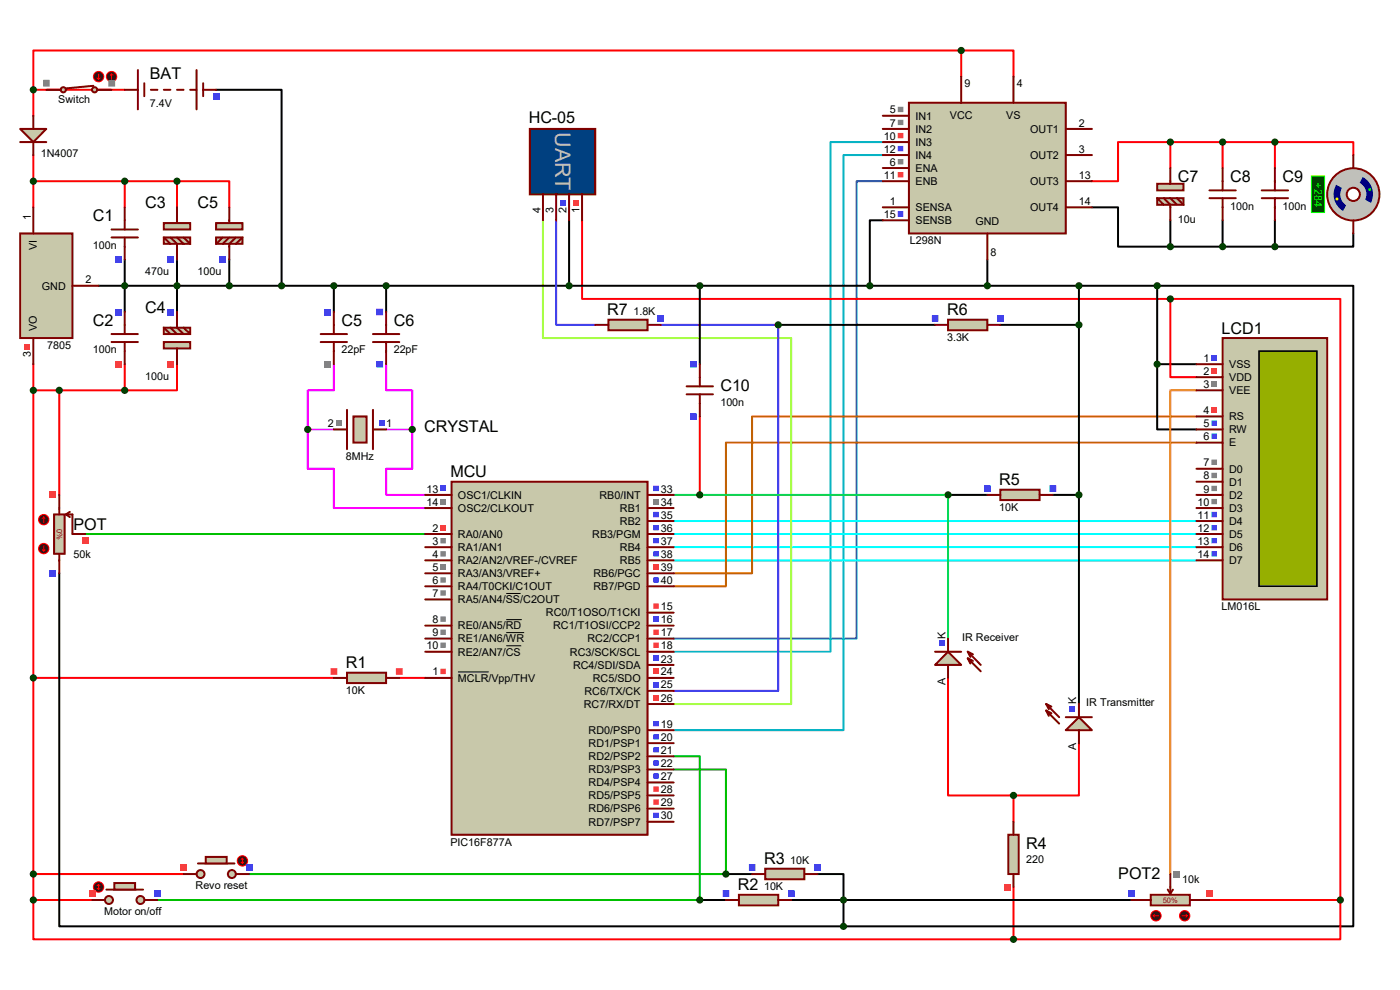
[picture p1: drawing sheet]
<svg xmlns="http://www.w3.org/2000/svg" width="297mm" height="210mm" viewBox="0 0 297 210" stroke-linecap="round" stroke-linejoin="round" font-family="sans-serif">
<g fill="none" stroke="#000" stroke-width=".42">
<path d="M45.8 19h13.9v41.6M26.5 55.1v11.1M37.5 55.1v11.1M48.6 55.1v5.5M120.7 46.7v13.9M187.3 46.7h-2.8v13.9M209.5 55.1v5.5M231.6 44h5.6v8.3h11.1M248.3 46.7v5.6M248.3 52.3h22.2M259.4 46.7v5.6M270.5 46.7v5.6"/>
<path d="M287.1 49.5v2.8h-16.6M20.9 60.6h224.6M70.8 60.6v5.6M81.9 60.6v5.6M148.5 60.6v16.7M165.1 68.9h33.3M212.2 68.9h16.7M228.9 60.6v88.8M245.5 77.3v13.8h8.3M245.5 60.6h41.6v135.9h-108.2M245.5 77.3h8.3M245.5 60.6v16.7"/>
<path d="M201.1 105h8.4M223.3 105h5.6M12.6 121.6v74.9h166.3M148.5 190.9h5.5M154 185.4h5.6M167.9 190.9h72.1M173.4 185.4h5.5v11.1"/>
</g>
<g fill="none" stroke="#f00" stroke-width=".42">
<path d="M7.1 19v5.6M7.1 19h19.4M203.9 10.7h11.1v5.6M203.9 10.7h-196.8v8.3M203.9 10.7v5.6M7.1 32.9v11.1M7.1 38.4h30.4M26.5 38.4v5.6M37.5 38.4h11.1v5.6M37.5 38.4v5.6M248.3 30.1h-11.1v8.3h-5.6M248.3 30.1v5.5"/>
<path d="M248.3 30.1h22.2M259.4 30.1v5.5M270.5 30.1h16.6v2.8M270.5 30.1v5.5M123.5 46.7v16.7h124.8M7.1 77.3v113.6M26.5 77.3v5.5M37.5 77.3v5.5h-11M248.3 63.4v16.6h5.5M248.3 63.4h36.1v127.5M7.1 82.8h19.4M12.6 82.8v22.2"/>
<path d="M148.5 88.3v16.7M7.1 143.8h63.7M84.7 143.8h5.5M201.1 143.8v24.9h13.9M228.9 157.6v11.1h-13.9M215 168.7v5.6M7.1 190.9v8.4h207.9M7.1 190.9h12.4M7.1 185.4h31.8M215 188.2v11.1M256.6 190.9h27.8M284.4 190.9v8.4h-69.4"/>
</g>
<path d="M187.3 38.4h-5.6v97.1h-38.8" fill="none" stroke="#1d5bc5" stroke-width=".42"/>
<path d="M187.3 30.1h-11.1v108.2h-33.3M187.3 32.9h-8.4v122h-36" fill="none" stroke="#01b1c5" stroke-width=".42"/>
<path d="M70.8 77.3v5.5h-5.5v8.3M81.9 77.3v5.5h5.6v8.3M65.3 91.1v8.3h5.5v8.4h19.4M65.3 91.1h5.5M81.9 91.1h5.6M87.5 91.1v8.3h-5.6v5.6h8.3" fill="none" stroke="#f0f" stroke-width=".42"/>
<path d="M18.2 113.3h72M142.9 160.4h5.6v30.5h-115.1M142.9 163.2h11.1v22.2h-101.2" fill="none" stroke="#00c000" stroke-width=".42"/>
<path d="M142.9 118.9h110.9M142.9 116.1h110.9M142.9 113.3h110.9M142.9 110.5h110.9" fill="none" stroke="#0ff" stroke-width=".42"/>
<path d="M253.8 93.9h-99.8v30.5h-11.1M253.8 88.3h-94.2v33.3h-16.7" fill="none" stroke="#c06000" stroke-width=".42"/>
<path d="M253.8 82.8h-5.5v102.6" fill="none" stroke="#ff8000" stroke-width=".42"/>
<path d="M115.2 46.7v25h52.7v77.7h-25" fill="none" stroke="#a3fe3d" stroke-width=".42"/>
<path d="M142.9 105h58.2v30.5" fill="none" stroke="#07d15e" stroke-width=".42"/>
<path d="M118 46.7v22.2h8.3M140.2 68.9h24.9v77.7h-22.2" fill="none" stroke="#7e09ea" stroke-width=".42"/>
<path d="M95.8 102.2h41.6v74.9h-41.6z" fill="#c8c8aa" stroke="#800000" stroke-width=".42"/>
<g fill="none" stroke="#800000" stroke-width=".42">
<path d="M90.2 113.3h5.6M90.2 116.1h5.6M90.2 118.9h5.6M90.2 105h5.6M90.2 107.8h5.6M137.4 113.3h5.5M137.4 116.1h5.5M137.4 118.9h5.5M137.4 105h5.5M137.4 107.8h5.5M137.4 110.5h5.5M90.2 124.4h5.6"/>
<path d="M90.2 127.2h5.6M90.2 132.7h5.6M90.2 135.5h5.6M90.2 138.3h5.6M90.2 121.6h5.6M137.4 124.4h5.5M137.4 132.7h5.5M137.4 135.5h5.5M137.4 138.3h5.5M137.4 121.6h5.5M137.4 130h5.5M90.2 143.8h5.6"/>
<path d="M137.4 154.9h5.5M137.4 157.6h5.5M137.4 149.4h5.5M137.4 146.6h5.5M137.4 143.8h5.5M137.4 141.1h5.5M137.4 174.3h5.5M137.4 171.5h5.5M137.4 168.7h5.5M137.4 166h5.5M137.4 163.2h5.5M137.4 160.4h5.5"/>
</g>
<path d="M107.4 125.9h3M107.4 131.4h3.3M107.4 134.2h3.8M107.4 137h3.2M97.2 142.5h6.5" fill="none" stroke="#000" stroke-width=".21"/>
<path d="M93.4 111.4h1.2v1.1h-1.2z" fill="#ff4040"/>
<path d="M93.4 114.1h1.2v1.2h-1.2zM93.4 116.9h1.2v1.2h-1.2zM93.4 122.5h1.2v1.1h-1.2zM93.4 125.2h1.2v1.2h-1.2zM93.4 130.8h1.2v1.1h-1.2zM93.4 133.6h1.2v1.1h-1.2zM93.4 136.3h1.2v1.2h-1.2z" fill-rule="evenodd" fill="#808080"/>
<path d="M93.4 103h1.2v1.2h-1.2z" fill="#4040ff"/>
<path d="M93.4 105.8h1.2v1.2h-1.2z" fill="#808080"/>
<path d="M138.6 130.8h1.2v1.1h-1.2z" fill="#4040ff"/>
<path d="M138.6 133.6h1.2v1.1h-1.2zM138.6 136.3h1.2v1.2h-1.2z" fill-rule="evenodd" fill="#ff4040"/>
<path d="M138.6 153h1.2v1.1h-1.2zM138.6 155.7h1.2v1.2h-1.2zM138.6 122.5h1.2v1.1h-1.2z" fill-rule="evenodd" fill="#4040ff"/>
<path d="M138.6 119.7h1.2v1.1h-1.2z" fill="#ff4040"/>
<path d="M138.6 116.9h1.2v1.2h-1.2zM138.6 114.1h1.2v1.2h-1.2zM138.6 111.4h1.2v1.1h-1.2zM138.6 108.6h1.2v1.1h-1.2z" fill-rule="evenodd" fill="#4040ff"/>
<path d="M138.6 105.8h1.2v1.2h-1.2z" fill="#808080"/>
<path d="M138.6 103h1.2v1.2h-1.2zM138.6 172.4h1.2v1.1h-1.2z" fill-rule="evenodd" fill="#4040ff"/>
<path d="M138.6 169.6h1.2v1.1h-1.2zM138.6 166.8h1.2v1.2h-1.2z" fill-rule="evenodd" fill="#ff4040"/>
<path d="M138.6 164h1.2v1.2h-1.2zM138.6 161.3h1.2v1.1h-1.2zM138.6 158.5h1.2v1.1h-1.2z" fill-rule="evenodd" fill="#4040ff"/>
<path d="M138.6 147.4h1.2v1.1h-1.2z" fill="#ff4040"/>
<path d="M138.6 144.7h1.2v1.1h-1.2z" fill="#4040ff"/>
<path d="M138.6 141.9h1.2v1.1h-1.2z" fill="#ff4040"/>
<path d="M138.6 139.1h1.2v1.2h-1.2z" fill="#4040ff"/>
<path d="M93.4 119.7h1.2v1.1h-1.2z" fill="#808080"/>
<path d="M138.6 128h1.2v1.2h-1.2zM93.4 141.9h1.2v1.1h-1.2z" fill-rule="evenodd" fill="#ff4040"/>
<path d="M4.3 49.5h11.1v22.2h-11.1z" fill="#c8c8aa" stroke="#800000" stroke-width=".42"/>
<path d="M7.1 44v5.5M7.1 71.7v5.6M15.4 60.6h5.5" fill="none" stroke="#800000" stroke-width=".42"/>
<path d="M5.1 72.9h1.2v1.2h-1.2z" fill="#ff4040"/>
<path d="M26.5 19h2.8M29.3 14.9v8.3M30.6 17.7v2.7M32 19h1.4M34.8 19h1.4M37.5 19h1.4M40.3 19h1.4M41.7 14.9v8.3M43.1 17.7v2.7M43.1 19h2.7" fill="none" stroke="#800000" stroke-width=".42"/>
<path d="M45.2 19.7h1.4v1.5h-1.4z" fill="#4040ff"/>
<path d="M4.3 27.3h5.5l-2.7 2.8z" fill="#c8c8aa" stroke="#800000" stroke-width=".42"/>
<path d="M4.3 30.1h5.5M7.1 24.6v2.7M7.1 30.1v2.8M23.7 48.7h5.6M23.7 50.4h5.6M26.5 44v4.7M26.5 50.4v4.7" fill="none" stroke="#800000" stroke-width=".42"/>
<path d="M24.4 54.4h1.4v1.4h-1.4z" fill="#4040ff"/>
<g fill="#c8c8aa" stroke="#800000" stroke-width=".42">
<path d="M45.8 47.3h5.6v1.4h-5.6z"/>
<path d="M45.8 50.4h5.6v1.3h-5.6z"/>
</g>
<path d="M47.2 50.4l-1.4 1.3M48.6 44v3.3M48.6 50.4l-1.4 1.3M50 50.4l-1.4 1.3v3.4M51.4 50.4l-1.4 1.3" fill="none" stroke="#800000" stroke-width=".42"/>
<path d="M46.6 54.4h1.4v1.4h-1.4z" fill="#4040ff"/>
<g fill="#004000" stroke="#004000" stroke-width=".42">
<circle cx="26.5" cy="60.6" r=".55"/>
<circle cx="26.5" cy="38.4" r=".55"/>
<circle cx="37.5" cy="60.6" r=".55"/>
</g>
<path d="M192.8 21.8h33.3v27.7h-33.3z" fill="#c8c8aa" stroke="#800000" stroke-width=".42"/>
<g fill="none" stroke="#800000" stroke-width=".42">
<path d="M203.9 16.3v5.5M215 16.3v5.5M187.3 24.6h5.5M187.3 27.3h5.5M187.3 35.6h5.5M187.3 32.9h5.5M187.3 38.4h5.5M187.3 30.1h5.5M226.1 27.3h5.5M226.1 32.9h5.5M226.1 38.4h5.5M187.3 44h5.5"/>
<path d="M187.3 46.7h5.5M209.5 49.5v5.6M226.1 44h5.5"/>
</g>
<path d="M190.5 22.6h1.1v1.2h-1.1zM190.5 25.4h1.1v1.1h-1.1zM190.5 33.7h1.1v1.2h-1.1z" fill-rule="evenodd" fill="#808080"/>
<path d="M190.5 36.5h1.1v1.1h-1.1zM190.5 28.2h1.1v1.1h-1.1z" fill-rule="evenodd" fill="#ff4040"/>
<path d="M190.5 30.9h1.1v1.2h-1.1zM190.5 44.8h1.1v1.2h-1.1z" fill-rule="evenodd" fill="#4040ff"/>
<path d="M73.6 142.7h8.3v2.2h-8.3z" fill="#c8c8aa" stroke="#800000" stroke-width=".42"/>
<path d="M70.8 143.8h2.8M81.9 143.8h2.8" fill="none" stroke="#800000" stroke-width=".42"/>
<path d="M70.1 141.7h1.4v1.5h-1.4zM84 141.7h1.4v1.5h-1.4z" fill-rule="evenodd" fill="#ff4040"/>
<circle cx="59.7" cy="60.6" r=".55" fill="#004000" stroke="#004000" stroke-width=".42"/>
<path d="M79.1 72.6h5.6M79.1 70.9h5.6M81.9 66.2v4.7M81.9 72.6v4.7" fill="none" stroke="#800000" stroke-width=".42"/>
<path d="M79.8 76.6h1.5v1.4h-1.5zM79.8 65.5h1.5v1.4h-1.5z" fill-rule="evenodd" fill="#4040ff"/>
<path d="M68 70.9h5.6M68 72.6h5.6M70.8 66.2v4.7M70.8 72.6v4.7" fill="none" stroke="#800000" stroke-width=".42"/>
<path d="M68.7 65.5h1.5v1.4h-1.5z" fill="#4040ff"/>
<path d="M68.7 76.6h1.5v1.4h-1.5z" fill="#808080"/>
<path d="M73.6 87v8.3M79.1 87v8.3" fill="none" stroke="#800000" stroke-width=".42"/>
<path d="M75 88.3h2.8v5.6h-2.8z" fill="#c8c8aa" stroke="#800000" stroke-width=".42"/>
<path d="M70.8 91.1h2.8M79.1 91.1h2.8" fill="none" stroke="#800000" stroke-width=".42"/>
<path d="M80.4 89.2h1.1v1.1h-1.1z" fill="#4040ff"/>
<path d="M71.2 89.2h1.2v1.1h-1.2z" fill="#808080"/>
<g fill="#004000" stroke="#004000" stroke-width=".42">
<circle cx="87.5" cy="91.1" r=".55"/>
<circle cx="65.3" cy="91.1" r=".55"/>
<circle cx="70.8" cy="60.6" r=".55"/>
<circle cx="81.9" cy="60.6" r=".55"/>
</g>
<path d="M11.5 109.1h2.2v8.4h-2.2z" fill="#c8c8aa" stroke="#800000" stroke-width=".42"/>
<path d="M12.6 105v4.1M12.6 117.5v4.1M14 109.1l.8 .6M14 109.1h1.4v4.2h2.8M14.8 108.6l-.8 .5" fill="none" stroke="#800000" stroke-width=".42"/>
<circle cx="9.3" cy="116.4" r="1.1" fill="#400000" stroke="#f00" stroke-width=".21"/>
<path d="M9 116.6l.3 .3M9.3 115.8v1.1M9.5 116.6l-.2 .3" fill="none" stroke="#f00" stroke-width=".21"/>
<circle cx="9.3" cy="110.2" r="1.1" fill="#400000" stroke="#f00" stroke-width=".21"/>
<path d="M9.3 109.7l-.3 .3M9.3 109.7l.2 .3M9.3 109.7v1.1" fill="none" stroke="#f00" stroke-width=".21"/>
<path d="M10.5 104.3h1.4v1.4h-1.4z" fill="#ff4040"/>
<path d="M10.5 120.9h1.4v1.4h-1.4z" fill="#4040ff"/>
<path d="M17.4 114h1.5v1.4h-1.5z" fill="#ff4040"/>
<path d="M259.4 71.7h22.2v55.5h-22.2z" fill="#c8c8aa" stroke="#800000" stroke-width=".42"/>
<path d="M267.1 74.5h12.3v49.9h-12.3z" fill="#324600" stroke="#000" stroke-width=".3"/>
<path d="M267.1 74.5h12.3v49.9h-12.3z" fill="#96af00" stroke="#000" stroke-width=".3"/>
<g fill="none" stroke="#800000" stroke-width=".42">
<path d="M253.8 77.3h5.6M253.8 99.4h5.6M253.8 93.9h5.6M253.8 91.1h5.6M253.8 88.3h5.6M253.8 80h5.6M253.8 82.8h5.6M253.8 118.9h5.6M253.8 116.1h5.6M253.8 113.3h5.6M253.8 110.5h5.6M253.8 107.8h5.6"/>
<path d="M253.8 105h5.6M253.8 102.2h5.6"/>
</g>
<path d="M257 116.9h1.2v1.2h-1.2zM257 114.1h1.2v1.2h-1.2zM257 111.4h1.2v1.1h-1.2zM257 108.6h1.2v1.1h-1.2z" fill-rule="evenodd" fill="#4040ff"/>
<path d="M257 105.8h1.2v1.2h-1.2zM257 103h1.2v1.2h-1.2zM257 100.3h1.2v1.1h-1.2zM257 97.5h1.2v1.1h-1.2z" fill-rule="evenodd" fill="#808080"/>
<path d="M257 91.9h1.2v1.2h-1.2zM257 89.2h1.2v1.1h-1.2z" fill-rule="evenodd" fill="#4040ff"/>
<path d="M257 86.4h1.2v1.1h-1.2z" fill="#ff4040"/>
<path d="M257 75.3h1.2v1.2h-1.2z" fill="#4040ff"/>
<path d="M257 78.1h1.2v1.1h-1.2z" fill="#ff4040"/>
<path d="M257 80.9h1.2v1.1h-1.2z" fill="#808080"/>
<g fill="#004000" stroke="#004000" stroke-width=".42">
<circle cx="209.5" cy="60.6" r=".55"/>
<circle cx="245.5" cy="77.3" r=".55"/>
<circle cx="7.1" cy="143.8" r=".55"/>
</g>
<path d="M244.1 189.8h8.3v2.3h-8.3z" fill="#c8c8aa" stroke="#800000" stroke-width=".42"/>
<path d="M240 190.9h4.1M247.7 188.7l.6 .9M248.3 185.4v4.2M248.8 188.7l-.5 .9M252.4 190.9h4.2" fill="none" stroke="#800000" stroke-width=".42"/>
<circle cx="251.3" cy="194.3" r="1.1" fill="#400000" stroke="#f00" stroke-width=".21"/>
<path d="M250.8 194.3h1.1M251.6 194l.3 .3M251.9 194.3l-.3 .3" fill="none" stroke="#f00" stroke-width=".21"/>
<circle cx="245.2" cy="194.3" r="1.1" fill="#400000" stroke="#f00" stroke-width=".21"/>
<path d="M244.7 194.3l.2 .3M244.7 194.3h1.1M244.9 194l-.2 .3" fill="none" stroke="#f00" stroke-width=".21"/>
<path d="M239.3 188.8h1.4v1.5h-1.4z" fill="#4040ff"/>
<path d="M255.9 188.8h1.4v1.5h-1.4z" fill="#ff4040"/>
<path d="M249 184.7h1.4v1.4h-1.4z" fill="#808080"/>
<g fill="#c8c8aa" stroke="#800000" stroke-width=".42">
<circle cx="49.2" cy="185.4" r=".85"/>
<circle cx="42.5" cy="185.4" r=".85"/>
</g>
<path d="M42 183.2h7.7" fill="none" stroke="#800000" stroke-width=".42"/>
<path d="M43.6 181.8h4.5v1.4h-4.5z" fill="#c8c8aa" stroke="#800000" stroke-width=".42"/>
<path d="M38.9 185.4h2.8M50 185.4h2.8" fill="none" stroke="#800000" stroke-width=".42"/>
<circle cx="51.4" cy="182.6" r="1.1" fill="#400000" stroke="#f00" stroke-width=".21"/>
<path d="M51.1 182.9l.3 .3M51.4 182.1v1.1M51.4 182.1l-.3 .2M51.4 182.1l.3 .2M51.7 182.9l-.3 .3" fill="none" stroke="#f00" stroke-width=".21"/>
<path d="M38.2 183.3h1.5v1.4h-1.5z" fill="#ff4040"/>
<path d="M52.1 183.3h1.5v1.4h-1.5z" fill="#4040ff"/>
<g fill="#c8c8aa" stroke="#800000" stroke-width=".42">
<circle cx="23.1" cy="190.9" r=".85"/>
<circle cx="29.8" cy="190.9" r=".85"/>
</g>
<path d="M22.6 188.7h7.8" fill="none" stroke="#800000" stroke-width=".42"/>
<path d="M24.3 187.3h4.4v1.4h-4.4z" fill="#c8c8aa" stroke="#800000" stroke-width=".42"/>
<path d="M19.5 190.9h2.8M30.6 190.9h2.8" fill="none" stroke="#800000" stroke-width=".42"/>
<circle cx="20.9" cy="188.2" r="1.1" fill="#400000" stroke="#f00" stroke-width=".21"/>
<path d="M20.6 188.5l.3 .2M20.9 187.6v1.1M20.9 187.6l.3 .3M20.9 187.6l-.3 .3M21.2 188.5l-.3 .2" fill="none" stroke="#f00" stroke-width=".21"/>
<path d="M32.7 188.8h1.4v1.5h-1.4z" fill="#4040ff"/>
<path d="M18.8 188.8h1.5v1.5h-1.5z" fill="#ff4040"/>
<path d="M156.8 189.8h8.3v2.3h-8.3z" fill="#c8c8aa" stroke="#800000" stroke-width=".42"/>
<path d="M154 190.9h2.8M165.1 190.9h2.8" fill="none" stroke="#800000" stroke-width=".42"/>
<path d="M153.3 188.8h1.4v1.5h-1.4zM167.2 188.8h1.4v1.5h-1.4z" fill-rule="evenodd" fill="#4040ff"/>
<path d="M162.3 184.3h8.3v2.2h-8.3z" fill="#c8c8aa" stroke="#800000" stroke-width=".42"/>
<path d="M159.6 185.4h2.7M170.6 185.4h2.8" fill="none" stroke="#800000" stroke-width=".42"/>
<path d="M158.9 183.3h1.4v1.4h-1.4zM172.7 183.3h1.5v1.4h-1.5z" fill-rule="evenodd" fill="#4040ff"/>
<g fill="#004000" stroke="#004000" stroke-width=".42">
<circle cx="7.1" cy="190.9" r=".55"/>
<circle cx="7.1" cy="185.4" r=".55"/>
<circle cx="148.5" cy="190.9" r=".55"/>
<circle cx="154" cy="185.4" r=".55"/>
<circle cx="178.9" cy="196.5" r=".55"/>
</g>
<path d="M259.4 35.6v4.8M270.5 35.6v4.8M256.6 42h5.6M256.6 40.4h5.6M259.4 42v4.7M267.7 42h5.6M267.7 40.4h5.6M270.5 42v4.7" fill="none" stroke="#800000" stroke-width=".42"/>
<g fill="#c8c8aa" stroke="#800000" stroke-width=".42">
<path d="M245.5 39h5.6v1.4h-5.6z"/>
<path d="M245.5 42h5.6v1.4h-5.6z"/>
</g>
<path d="M248.3 35.6v3.4M245.5 42l1.4 1.4M246.9 42l1.4 1.4v3.3M248.3 42l1.4 1.4M249.7 42l1.4 1.4" fill="none" stroke="#800000" stroke-width=".42"/>
<g fill="#004000" stroke="#004000" stroke-width=".42">
<circle cx="259.4" cy="30.1" r=".55"/>
<circle cx="259.4" cy="52.3" r=".55"/>
<circle cx="248.3" cy="30.1" r=".55"/>
<circle cx="248.3" cy="52.3" r=".55"/>
</g>
<path d="M226.1 154.9l2.8-2.8 2.7 2.8z" fill="#c8c8aa" stroke="#800000" stroke-width=".42"/>
<path d="M222 149.4l2.7 2.7M222 150.7l2.7 2.8M222 150.7l.5 1.1M222 150.7l1.1 .6M222 149.4l.5 1.1M222 149.4l1.1 .5M226.1 152.1h5.5M228.9 149.4v2.7M228.9 154.9v2.7" fill="none" stroke="#800000" stroke-width=".42"/>
<path d="M226.9 149.8h1.2v1.1h-1.2z" fill="#4040ff"/>
<path d="M201.1 138.3l2.8 2.8h-5.5z" fill="#c8c8aa" stroke="#800000" stroke-width=".42"/>
<path d="M198.4 138.3h5.5M201.1 135.5v2.8M205.3 138.3l2.8 2.8M205.3 139.7l2.8 2.7M205.3 139.7l.6 1.1M205.3 139.7l1.1 .5M205.3 138.3l.6 1.1M205.3 138.3l1.1 .5M201.1 141.1v2.7" fill="none" stroke="#800000" stroke-width=".42"/>
<path d="M199.2 135.9h1.2v1.2h-1.2z" fill="#4040ff"/>
<path d="M213.9 177.1h2.2v8.3h-2.2z" fill="#c8c8aa" stroke="#800000" stroke-width=".42"/>
<path d="M215 174.3v2.8M215 185.4v2.8" fill="none" stroke="#800000" stroke-width=".42"/>
<path d="M212.9 187.5h1.5v1.4h-1.5z" fill="#ff4040"/>
<path d="M212.2 103.9h8.4v2.2h-8.4z" fill="#c8c8aa" stroke="#800000" stroke-width=".42"/>
<path d="M209.5 105h2.7M220.6 105h2.7" fill="none" stroke="#800000" stroke-width=".42"/>
<path d="M222.6 102.9h1.5v1.5h-1.5zM208.8 102.9h1.4v1.5h-1.4z" fill-rule="evenodd" fill="#4040ff"/>
<path d="M112.4 27.3h13.9v13.9h-13.9z" fill="#004080" stroke="#800000" stroke-width=".42"/>
<path d="M115.2 41.2v5.5M118 41.2v5.5M120.7 41.2v5.5M123.5 41.2v5.5" fill="none" stroke="#800000" stroke-width=".42"/>
<path d="M121.6 42.5h1.1v1.1h-1.1z" fill="#ff4040"/>
<path d="M118.8 42.5h1.1v1.1h-1.1z" fill="#4040ff"/>
<g fill="#004000" stroke="#004000" stroke-width=".42">
<circle cx="201.1" cy="105" r=".55"/>
<circle cx="215" cy="168.7" r=".55"/>
<circle cx="215" cy="199.3" r=".55"/>
<circle cx="248.3" cy="63.4" r=".55"/>
<circle cx="120.7" cy="60.6" r=".55"/>
</g>
<path d="M201.1 67.8h8.4v2.3h-8.4z" fill="#c8c8aa" stroke="#800000" stroke-width=".42"/>
<path d="M198.4 68.9h2.7M209.5 68.9h2.7" fill="none" stroke="#800000" stroke-width=".42"/>
<path d="M211.5 66.8h1.5v1.5h-1.5zM197.7 66.8h1.4v1.5h-1.4z" fill-rule="evenodd" fill="#4040ff"/>
<path d="M129.1 67.8h8.3v2.3h-8.3z" fill="#c8c8aa" stroke="#800000" stroke-width=".42"/>
<path d="M126.3 68.9h2.8M137.4 68.9h2.8" fill="none" stroke="#800000" stroke-width=".42"/>
<path d="M139.4 66.8h1.5v1.5h-1.5z" fill="#4040ff"/>
<circle cx="165.1" cy="68.9" r=".55" fill="#004000" stroke="#004000" stroke-width=".42"/>
<path d="M148.5 77.3v4.7M145.7 83.7h5.6M145.7 82h5.6M148.5 83.7v4.6" fill="none" stroke="#800000" stroke-width=".42"/>
<path d="M146.4 87.7h1.4v1.4h-1.4zM146.4 76.6h1.4v1.4h-1.4z" fill-rule="evenodd" fill="#4040ff"/>
<g fill="#004000" stroke="#004000" stroke-width=".42">
<circle cx="148.5" cy="105" r=".55"/>
<circle cx="148.5" cy="60.6" r=".55"/>
<circle cx="228.9" cy="105" r=".55"/>
<circle cx="228.9" cy="60.6" r=".55"/>
<circle cx="228.9" cy="68.9" r=".55"/>
<circle cx="245.5" cy="60.6" r=".55"/>
<circle cx="284.4" cy="190.9" r=".55"/>
</g>
<g fill="#c8c8aa" stroke="#800000" stroke-width=".42">
<circle cx="20.1" cy="19" r=".55"/>
<circle cx="13.4" cy="19" r=".55"/>
</g>
<path d="M9.8 19h3.1M19.8 18.2l-5.8 .6M20.6 19h3.1" fill="none" stroke="#800000" stroke-width=".42"/>
<circle cx="20.9" cy="16.3" r="1.1" fill="#400000" stroke="#f00" stroke-width=".21"/>
<path d="M20.6 16.6l.3 .2M20.9 15.7v1.1M21.2 16.6l-.3 .2" fill="none" stroke="#f00" stroke-width=".21"/>
<circle cx="23.7" cy="16.3" r="1.1" fill="#400000" stroke="#f00" stroke-width=".21"/>
<path d="M23.7 15.7l-.3 .3M23.7 15.7l.3 .3M23.7 15.7v1.1" fill="none" stroke="#f00" stroke-width=".21"/>
<path d="M9.1 16.9h1.4v1.5h-1.4zM23 16.9h1.4v1.5h-1.4z" fill-rule="evenodd" fill="#808080"/>
<circle cx="178.9" cy="190.9" r=".55" fill="#004000" stroke="#004000" stroke-width=".42"/>
<circle cx="287.1" cy="41.2" r="5.5" fill="#c0c0c0" stroke="#800000" stroke-width=".42"/>
<circle cx="287.1" cy="41.2" r="1.4" fill="#fff" stroke="#800000" stroke-width=".42"/>
<path d="M284.4 38a4.1 4.1 0 0 1 4.7-.5l-.6 1.3a2.73 2.73 0 0 0-3.8 1.1l-1.2-.7z" fill="#c0c0c0" stroke="#c0c0c0" stroke-width=".42"/>
<g fill="#000080">
<path d="M289.1 37.5a4.1 4.1 0 0 1 1.6 5.7l-1.2-.7a2.73 2.73 0 0 0-1-3.7z"/>
<path d="M283.5 39.2l1.2 .7a2.73 2.73 0 0 0 1.1 3.7l-.7 1.3a4.1 4.1 0 0 1-1.6-5.7z"/>
</g>
<path d="M285.8 43.6a2.73 2.73 0 0 0 3.7-1.1l1.2 .7a4.1 4.1 0 0 1-5.6 1.7z" fill="#c0c0c0" stroke="#c0c0c0" stroke-width=".42"/>
<circle cx="283.6" cy="42.2" r=".31" fill="#ff0"/>
<circle cx="290.6" cy="40.2" r=".31" fill="#0f0"/>
<path d="M278.2 37.3h2.8v7.8h-2.8z" fill="#004000" stroke="#0f0" stroke-width=".21"/>
<path d="M287.1 32.9v2.7M287.1 46.7v2.8" fill="none" stroke="#800000" stroke-width=".42"/>
<g fill="#004000" stroke="#004000" stroke-width=".42">
<circle cx="270.5" cy="30.1" r=".55"/>
<circle cx="270.5" cy="52.3" r=".55"/>
<circle cx="184.5" cy="60.6" r=".55"/>
<circle cx="203.9" cy="10.7" r=".55"/>
</g>
<g fill="#c8c8aa" stroke="#800000" stroke-width=".42">
<path d="M34.8 72.6h5.5v1.3h-5.5z"/>
<path d="M34.8 69.5h5.5v1.4h-5.5z"/>
</g>
<path d="M34.8 69.5l1.4 1.4M36.2 69.5l1.3 1.4M37.5 66.2v3.3l1.4 1.4M37.5 73.9v3.4M38.9 69.5l1.4 1.4" fill="none" stroke="#800000" stroke-width=".42"/>
<path d="M35.5 76.6h1.4v1.4h-1.4z" fill="#ff4040"/>
<path d="M35.5 65.5h1.4v1.4h-1.4z" fill="#4040ff"/>
<circle cx="12.6" cy="82.8" r=".55" fill="#004000" stroke="#004000" stroke-width=".42"/>
<path d="M23.7 70.9h5.6M23.7 72.6h5.6M26.5 66.2v4.7M26.5 72.6v4.7" fill="none" stroke="#800000" stroke-width=".42"/>
<path d="M24.4 65.5h1.4v1.4h-1.4z" fill="#4040ff"/>
<path d="M24.4 76.6h1.4v1.4h-1.4z" fill="#ff4040"/>
<g fill="#004000" stroke="#004000" stroke-width=".42">
<circle cx="26.5" cy="82.8" r=".55"/>
<circle cx="48.6" cy="60.6" r=".55"/>
</g>
<g fill="#c8c8aa" stroke="#800000" stroke-width=".42">
<path d="M34.8 47.3h5.5v1.4h-5.5z"/>
<path d="M34.8 50.4h5.5v1.3h-5.5z"/>
</g>
<path d="M34.8 50.4l1.4 1.3M36.2 50.4l1.3 1.3v3.4M37.5 44v3.3M37.5 50.4l1.4 1.3M38.9 50.4l1.4 1.3" fill="none" stroke="#800000" stroke-width=".42"/>
<path d="M35.5 54.4h1.4v1.4h-1.4z" fill="#4040ff"/>
<g fill="#004000" stroke="#004000" stroke-width=".42">
<circle cx="37.5" cy="38.4" r=".55"/>
<circle cx="7.1" cy="38.4" r=".55"/>
<circle cx="7.1" cy="82.8" r=".55"/>
<circle cx="7.1" cy="19.1" r=".55"/>
</g>
<text font-size="4.6" fill="#c0c0c0" x="117.8" y="28.1" transform="rotate(90 117.8 28.1)">UART</text>
<g font-size="3.4">
<text x="31.8" y="16.7">BAT</text>
<text x="112.2" y="26.1">HC-05</text>
<text x="249.9" y="38.6">C7</text>
<text x="261" y="38.6">C8</text>
<text x="272.1" y="38.6">C9</text>
<text x="19.7" y="46.9">C1</text>
<text x="30.8" y="44.1">C3</text>
<text x="41.9" y="44.1">C5</text>
<text x="19.7" y="69.1">C2</text>
<text x="30.8" y="66.3">C4</text>
<text x="72.4" y="69.1">C5</text>
<text x="83.5" y="69.1">C6</text>
<text x="128.8" y="66.9">R7</text>
<text x="200.9" y="66.9">R6</text>
<text x="259.2" y="70.8">LCD1</text>
<text x="152.8" y="82.9">C10</text>
<text x="90" y="91.6">CRYSTAL</text>
<text x="95.5" y="101.3">MCU</text>
<text x="212" y="103">R5</text>
<text x="15.6" y="112.4">POT</text>
<text x="73.4" y="141.8">R1</text>
<text x="162.1" y="183.3">R3</text>
<text x="217.7" y="180">R4</text>
<text x="156.5" y="188.9">R2</text>
<text x="237.2" y="186.5">POT2</text>
</g>
<g font-size="2.3">
<text x="12.4" y="21.9">Switch</text>
<text x="31.8" y="22.7">7.4V</text>
<text x="204.6" y="18.5">9</text>
<text x="215.7" y="18.5">4</text>
<text x="187.5" y="29.6">10</text>
<text x="188.8" y="24">5</text>
<text x="188.8" y="26.8">7</text>
<text x="194.2" y="25.4">IN1</text>
<text x="194.2" y="28.2">IN2</text>
<text x="201.5" y="25.3">VCC</text>
<text x="213.5" y="25.3">VS</text>
<text x="218.6" y="28.2">OUT1</text>
<text x="228.9" y="26.8">2</text>
<text x="8.6" y="33.4">1N4007</text>
<text x="187.5" y="32.4">12</text>
<text x="188.8" y="35.1">6</text>
<text x="194.2" y="30.9">IN3</text>
<text x="194.2" y="33.7">IN4</text>
<text x="218.6" y="33.7">OUT2</text>
<text x="228.9" y="32.4">3</text>
<text x="187.5" y="37.9">11</text>
<text x="194.2" y="36.4">ENA</text>
<text x="194.2" y="39.2">ENB</text>
<text x="218.6" y="39.2">OUT3</text>
<text x="228.9" y="37.9">13</text>
<text x="6.5" y="46.7" transform="rotate(-90 6.5 46.7)">1</text>
<text x="114.6" y="45.3" transform="rotate(-90 114.6 45.3)">4</text>
<text x="117.4" y="45.3" transform="rotate(-90 117.4 45.3)">3</text>
<text x="120.2" y="45.3" transform="rotate(-90 120.2 45.3)">2</text>
<text x="122.9" y="45.3" transform="rotate(-90 122.9 45.3)">1</text>
<text x="187.5" y="46.2">15</text>
<text x="188.8" y="43.5">1</text>
<text x="194.2" y="44.8">SENSA</text>
<text x="194.2" y="47.5">SENSB</text>
<text x="206.9" y="47.6">GND</text>
<text x="218.6" y="44.8">OUT4</text>
<text x="228.9" y="43.5">14</text>
<text x="249.9" y="47.2">10u</text>
<text x="261" y="44.4">100n</text>
<text x="272.1" y="44.4">100n</text>
<text x="7.8" y="53.1" transform="rotate(-90 7.8 53.1)">VI</text>
<text x="19.7" y="52.8">100n</text>
<text x="193" y="51.8">L298N</text>
<text x="30.8" y="58.3">470u</text>
<text x="41.9" y="58.3">100u</text>
<text x="210.1" y="54.4">8</text>
<text x="8.9" y="61.4">GND</text>
<text x="18.2" y="60.1">2</text>
<text x="7.8" y="70.3" transform="rotate(-90 7.8 70.3)">VO</text>
<text x="134.4" y="66.8">1.8K</text>
<text x="6.5" y="75.8" transform="rotate(-90 6.5 75.8)">3</text>
<text x="10" y="74">7805</text>
<text x="19.7" y="75">100n</text>
<text x="72.4" y="75">22pF</text>
<text x="83.5" y="75">22pF</text>
<text x="200.9" y="72.3">3.3K</text>
<text x="255.3" y="76.8">1</text>
<text x="30.8" y="80.5">100u</text>
<text x="255.3" y="79.5">2</text>
<text x="255.3" y="82.3">3</text>
<text x="260.8" y="78.1">VSS</text>
<text x="260.8" y="80.8">VDD</text>
<text x="260.8" y="83.6">VEE</text>
<text x="152.8" y="86.1">100n</text>
<text x="255.3" y="87.8">4</text>
<text x="260.8" y="89.2">RS</text>
<text x="69.6" y="90.6">2</text>
<text x="81.9" y="90.6">1</text>
<text x="255.3" y="93.4">6</text>
<text x="255.3" y="90.6">5</text>
<text x="260.8" y="94.7">E</text>
<text x="260.8" y="91.9">RW</text>
<text x="73.4" y="97.6">8MHz</text>
<text x="255.3" y="101.7">8</text>
<text x="255.3" y="98.9">7</text>
<text x="260.8" y="100.2">D0</text>
<text x="90.5" y="104.5">13</text>
<text x="90.5" y="107.3">14</text>
<text x="97.2" y="105.8">OSC1/CLKIN</text>
<text x="127.2" y="105.8">RB0/INT</text>
<text x="140.2" y="107.3">34</text>
<text x="140.2" y="104.5">33</text>
<text x="254" y="107.3">10</text>
<text x="255.3" y="104.5">9</text>
<text x="260.8" y="105.8">D2</text>
<text x="260.8" y="103">D1</text>
<text x="91.7" y="112.8">2</text>
<text x="97.2" y="108.6">OSC2/CLKOUT</text>
<text x="131.5" y="111.3">RB2</text>
<text x="131.5" y="108.6">RB1</text>
<text x="140.2" y="112.8">36</text>
<text x="140.2" y="110">35</text>
<text x="212" y="108.4">10K</text>
<text x="254" y="112.8">12</text>
<text x="254" y="110">11</text>
<text x="260.8" y="111.3">D4</text>
<text x="260.8" y="108.6">D3</text>
<text x="15.6" y="118.4">50k</text>
<text x="91.7" y="115.6">3</text>
<text x="91.7" y="118.4">4</text>
<text x="97.2" y="114.1">RA0/AN0</text>
<text x="97.2" y="116.9">RA1/AN1</text>
<text x="97.2" y="119.7">RA2/AN2/VREF-/CVREF</text>
<text x="125.6" y="114.1">RB3/PGM</text>
<text x="131.5" y="119.7">RB5</text>
<text x="131.5" y="116.9">RB4</text>
<text x="140.2" y="118.4">38</text>
<text x="140.2" y="115.6">37</text>
<text x="254" y="118.4">14</text>
<text x="254" y="115.6">13</text>
<text x="260.8" y="119.7">D7</text>
<text x="260.8" y="116.9">D6</text>
<text x="260.8" y="114.1">D5</text>
<text x="91.7" y="123.9">6</text>
<text x="91.7" y="121.1">5</text>
<text x="97.2" y="125.2">RA4/T0CKI/C1OUT</text>
<text x="97.2" y="122.4">RA3/AN3/VREF+</text>
<text x="125.9" y="125.2">RB7/PGD</text>
<text x="125.9" y="122.4">RB6/PGC</text>
<text x="140.2" y="123.9">40</text>
<text x="140.2" y="121.1">39</text>
<text x="91.7" y="126.7">7</text>
<text x="97.2" y="128">RA5/AN4/SS/C2OUT</text>
<text x="115.8" y="130.8">RC0/T1OSO/T1CKI</text>
<text x="140.2" y="129.5">15</text>
<text x="259.2" y="129.5">LM016L</text>
<text x="90.5" y="137.8">10</text>
<text x="91.7" y="132.2">8</text>
<text x="91.7" y="135">9</text>
<text x="97.2" y="133.5">RE0/AN5/RD</text>
<text x="97.2" y="136.3">RE1/AN6/WR</text>
<text x="117.3" y="133.5">RC1/T1OSI/CCP2</text>
<text x="124.6" y="136.3">RC2/CCP1</text>
<text x="140.2" y="132.2">16</text>
<text x="140.2" y="135">17</text>
<text x="140.2" y="137.8">18</text>
<text x="200.6" y="135.5" transform="rotate(-90 200.6 135.5)">K</text>
<text x="204.1" y="136">IR Receiver</text>
<text x="91.7" y="143.3">1</text>
<text x="97.2" y="139.1">RE2/AN7/CS</text>
<text x="120.9" y="139.1">RC3/SCK/SCL</text>
<text x="121.6" y="141.9">RC4/SDI/SDA</text>
<text x="140.2" y="143.3">24</text>
<text x="140.2" y="140.5">23</text>
<text x="73.4" y="147.2">10K</text>
<text x="97.2" y="144.6">MCLR/Vpp/THV</text>
<text x="124" y="147.4">RC6/TX/CK</text>
<text x="125.8" y="144.6">RC5/SDO</text>
<text x="140.2" y="148.8">26</text>
<text x="140.2" y="146">25</text>
<text x="200.6" y="145.3" transform="rotate(-90 200.6 145.3)">A</text>
<text x="228.3" y="149.4" transform="rotate(-90 228.3 149.4)">K</text>
<text x="230.5" y="149.8">IR Transmitter</text>
<text x="123.9" y="150.2">RC7/RX/DT</text>
<text x="124.9" y="155.7">RD0/PSP0</text>
<text x="140.2" y="154.4">19</text>
<text x="124.9" y="158.5">RD1/PSP1</text>
<text x="124.9" y="161.2">RD2/PSP2</text>
<text x="140.2" y="157.1">20</text>
<text x="140.2" y="159.9">21</text>
<text x="228.3" y="159.2" transform="rotate(-90 228.3 159.2)">A</text>
<text x="124.9" y="166.8">RD4/PSP4</text>
<text x="124.9" y="164">RD3/PSP3</text>
<text x="140.2" y="165.5">27</text>
<text x="140.2" y="162.7">22</text>
<text x="124.9" y="172.3">RD6/PSP6</text>
<text x="124.9" y="169.5">RD5/PSP5</text>
<text x="140.2" y="173.8">30</text>
<text x="140.2" y="171">29</text>
<text x="140.2" y="168.2">28</text>
<text x="95.5" y="179.4">PIC16F877A</text>
<text x="124.9" y="175.1">RD7/PSP7</text>
<text x="167.6" y="183.3">10K</text>
<text x="217.7" y="183.1">220</text>
<text x="41.5" y="188.5">Revo reset</text>
<text x="162.1" y="188.8">10K</text>
<text x="250.8" y="187.4">10k</text>
<text x="22.1" y="194.1">Motor on/off</text>
</g>
<text font-size="2.3" fill="#0f0" x="278.8" y="38.7" transform="rotate(90 278.8 38.7)">+284</text>
<g font-size="1.6" fill="#c00000">
<text x="12.1" y="112.1" transform="rotate(90 12.1 112.1)">0%</text>
<text x="246.7" y="191.5">50%</text>
</g>
</svg>
